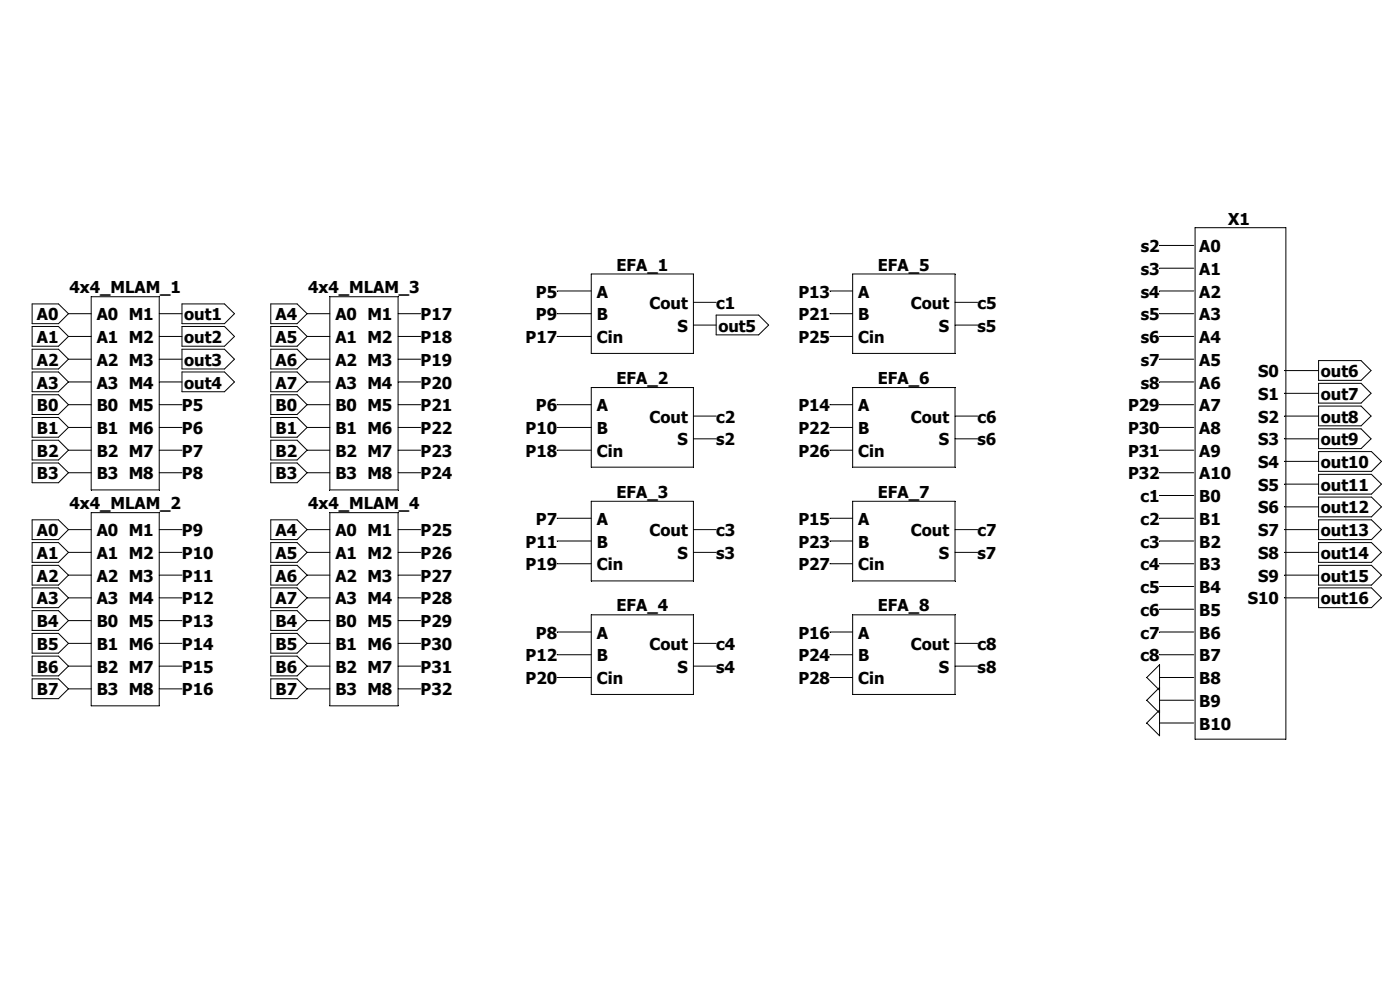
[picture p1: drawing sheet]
<svg xmlns="http://www.w3.org/2000/svg" width="297mm" height="210mm" viewBox="0 0 297 210" stroke-linecap="round" stroke-linejoin="round" font-family="sans-serif">
<g fill="none" stroke="#000" stroke-width=".21">
<path d="M125.4 58.1h21.7v16.9h-21.7zM180.9 58.1h21.7v16.9h-21.7zM246 52.1h7.2M246 56.9h7.2M253.5 48.3h19.3v108.5h-19.3zM6.8 64.5h5.6l2.1 2-2.1 2.2h-5.6zM6.8 69.3h5.6l2.1 2.1-2.1 2h-5.6zM6.8 74.1h5.6l2.1 2.1-2.1 2.1h-5.6zM6.8 78.9h5.6l2.1 2.1-2.1 2.1h-5.6zM14.5 66.5h4.8M14.5 71.4h4.8M14.5 76.2h4.8"/>
<path d="M19.3 62.9h14.5v41h-14.5zM33.8 66.5h4.8M33.8 71.4h4.8M33.8 76.2h4.8M38.6 64.5h9l2.1 2-2.1 2.2h-9zM38.6 69.3h9l2.1 2.1-2.1 2h-9zM38.6 74.1h9l2.1 2.1-2.1 2.1h-9zM38.6 78.9h9l2.1 2.1-2.1 2.1h-9zM57.4 64.5h5.6l2.2 2-2.2 2.2h-5.6zM57.4 69.3h5.6l2.2 2.1-2.2 2h-5.6zM57.4 74.1h5.6l2.2 2.1-2.2 2.1h-5.6zM57.4 78.9h5.6l2.2 2.1-2.2 2.1h-5.6z"/>
<path d="M65.2 66.5h4.8M65.2 71.4h4.8M65.2 76.2h4.8M70 62.9h14.5v41h-14.5zM84.5 66.5h4.7M84.5 71.4h4.7M84.5 76.2h4.7M118.2 61.7h7.2M118.2 66.5h7.2M118.2 71.4h7.2M147.1 64.1h4.8M147.1 69h4.8"/>
<path d="M151.9 66.8h9.1l2.1 2.2-2.1 2h-9.1zM176.1 61.7h4.8M176.1 66.5h4.8M176.1 71.4h4.8M202.6 64.1h4.8M202.6 69h4.8M246 61.7h7.2M246 66.5h7.2M246 71.4h7.2M246 76.2h7.2M272.5 78.6h7.2M279.7 76.5h9.1l2.1 2.1-2.1 2.1h-9.1z"/>
<path d="M6.8 83.7h5.6l2.1 2.2-2.1 2h-5.6zM6.8 88.6h5.6l2.1 2.1-2.1 2.1h-5.6zM6.8 93.4h5.6l2.1 2.1-2.1 2.1h-5.6zM6.8 98.2h5.6l2.1 2.1-2.1 2.1h-5.6zM14.5 81h4.8M14.5 85.9h4.8M14.5 90.7h4.8M14.5 95.5h4.8M33.8 81h4.8M33.8 85.9h4.8M33.8 90.7h4.8M33.8 95.5h4.8"/>
<path d="M57.4 83.7h5.6l2.2 2.2-2.2 2h-5.6zM57.4 88.6h5.6l2.2 2.1-2.2 2.1h-5.6zM57.4 93.4h5.6l2.2 2.1-2.2 2.1h-5.6zM57.4 98.2h5.6l2.2 2.1-2.2 2.1h-5.6zM65.2 81h4.8M65.2 85.9h4.8M65.2 90.7h4.8M65.2 95.5h4.8M84.5 81h4.7M84.5 85.9h4.7M84.5 90.7h4.7M84.5 95.5h4.7"/>
<path d="M118.2 85.9h7.2M118.2 90.7h7.2M118.2 95.5h7.2M125.4 82.2h21.7v16.9h-21.7zM147.1 88.3h4.8M147.1 93.1h4.8M176.1 85.9h4.8M176.1 90.7h4.8M176.1 95.5h4.8M180.9 82.2h21.7v16.9h-21.7zM202.6 88.3h4.8M202.6 93.1h4.8"/>
<path d="M246 81h7.2M246 85.9h7.2M246 90.7h7.2M246 95.5h7.2M272.5 83.4h7.2M272.5 88.3h7.2M272.5 93.1h7.2M272.5 97.9h7.2M279.7 81.3h9.1l2.1 2.1-2.1 2.1h-9.1zM279.7 86.1h9.1l2.1 2.2-2.1 2h-9.1zM279.7 91h9.1l2.1 2.1-2.1 2.1h-9.1zM279.7 95.8h11.3l2.1 2.1-2.1 2.1h-11.3z"/>
<path d="M6.8 110.3h5.6l2.1 2.1-2.1 2.1h-5.6zM6.8 115.1h5.6l2.1 2.1-2.1 2.1h-5.6zM6.8 119.9h5.6l2.1 2.1-2.1 2.1h-5.6zM14.5 100.3h4.8M14.5 112.4h4.8M14.5 117.2h4.8M19.3 108.8h14.5v40.9h-14.5zM33.8 100.3h4.8M33.8 112.4h4.8M33.8 117.2h4.8M57.4 110.3h5.6l2.2 2.1-2.2 2.1h-5.6zM57.4 115.1h5.6l2.2 2.1-2.2 2.1h-5.6z"/>
<path d="M57.4 119.9h5.6l2.2 2.1-2.2 2.1h-5.6zM65.2 100.3h4.8M65.2 112.4h4.8M65.2 117.2h4.8M70 108.8h14.5v40.9h-14.5zM84.5 100.3h4.7M84.5 112.4h4.7M84.5 117.2h4.7M118.2 109.9h7.2M118.2 114.8h7.2M118.2 119.6h7.2M125.4 106.3h21.7v16.9h-21.7z"/>
<path d="M147.1 112.4h4.8M147.1 117.2h4.8M176.1 109.9h4.8M176.1 114.8h4.8M176.1 119.6h4.8M180.9 106.3h21.7v16.9h-21.7zM202.6 112.4h4.8M202.6 117.2h4.8M246 100.3h7.2M246 105.1h7.2M246 109.9h7.2M246 114.8h7.2"/>
<path d="M246 119.6h7.2M272.5 102.7h7.2M272.5 107.5h7.2M272.5 112.4h7.2M272.5 117.2h7.2M279.7 110.3h11.3l2.1 2.1-2.1 2.1h-11.3zM279.7 115.1h11.3l2.1 2.1-2.1 2.1h-11.3zM279.7 119.9h11.3l2.1 2.1-2.1 2.1h-11.3zM279.7 100.6h11.3l2.1 2.1-2.1 2.1h-11.3zM279.7 105.5h11.3l2.1 2-2.1 2.1h-11.3zM6.8 124.7h5.6l2.1 2.1-2.1 2.1h-5.6zM6.8 129.5h5.6l2.1 2.2-2.1 2h-5.6z"/>
<path d="M6.8 134.4h5.6l2.1 2.1-2.1 2.1h-5.6zM6.8 139.2h5.6l2.1 2.1-2.1 2.1h-5.6zM14.5 122h4.8M14.5 126.8h4.8M14.5 131.7h4.8M14.5 136.5h4.8M33.8 122h4.8M33.8 126.8h4.8M33.8 131.7h4.8M33.8 136.5h4.8M57.4 124.7h5.6l2.2 2.1-2.2 2.1h-5.6zM57.4 129.5h5.6l2.2 2.2-2.2 2h-5.6z"/>
<path d="M57.4 134.4h5.6l2.2 2.1-2.2 2.1h-5.6zM57.4 139.2h5.6l2.2 2.1-2.2 2.1h-5.6zM65.2 122h4.8M65.2 126.8h4.8M65.2 131.7h4.8M65.2 136.5h4.8M84.5 122h4.7M84.5 126.8h4.7M84.5 131.7h4.7M84.5 136.5h4.7M118.2 134.1h7.2M118.2 138.9h7.2"/>
<path d="M125.4 130.4h21.7v16.9h-21.7zM147.1 136.5h4.8M176.1 134.1h4.8M176.1 138.9h4.8M180.9 130.4h21.7v16.9h-21.7zM202.6 136.5h4.8M246 124.4h7.2M246 129.2h7.2M246 134.1h7.2M246 138.9h7.2M272.5 122h7.2M272.5 126.8h7.2"/>
<path d="M279.7 124.7h11.3l2.1 2.1-2.1 2.1h-11.3zM6.8 144h5.6l2.1 2.1-2.1 2.1h-5.6zM14.5 141.3h4.8M14.5 146.1h4.8M33.8 141.3h4.8M33.8 146.1h4.8M57.4 144h5.6l2.2 2.1-2.2 2.1h-5.6zM65.2 141.3h4.8M65.2 146.1h4.8M84.5 141.3h4.7M84.5 146.1h4.7M118.2 143.7h7.2"/>
<path d="M147.1 141.3h4.8M176.1 143.7h4.8M202.6 141.3h4.8M246 146.4l-2.7-2.7 2.7-2.7v15.1l-2.7-2.7 2.7-2.8M246 145.8l-2.7 2.7 2.7 2.8M246 143.7h7.2M246 148.5h7.2M246 153.4h7.2"/>
</g>
<g font-size="3.5">
<text x="260.6" y="47.8">X1</text>
<text x="242" y="53.5">s2</text>
<text x="254.4" y="53.5">A0</text>
<text x="130.8" y="57.4">EFA_1</text>
<text x="186.3" y="57.4">EFA_5</text>
<text x="242" y="58.3">s3</text>
<text x="254.4" y="58.3">A1</text>
<text x="14.7" y="62.2">4x4_MLAM_1</text>
<text x="65.4" y="62.2">4x4_MLAM_3</text>
<text x="113.7" y="63.1">P5</text>
<text x="126.6" y="63.1">A</text>
<text x="137.8" y="65.5">Cout</text>
<text x="151.9" y="65.5">c1</text>
<text x="169.4" y="63.1">P13</text>
<text x="182.1" y="63.1">A</text>
<text x="193.3" y="65.5">Cout</text>
<text x="207.4" y="65.5">c5</text>
<text x="242" y="63.1">s4</text>
<text x="254.4" y="63.1">A2</text>
<text x="7.8" y="67.9">A0</text>
<text x="20.5" y="67.9">A0 M1</text>
<text x="39.1" y="67.9">out1</text>
<text x="58.5" y="67.9">A4</text>
<text x="71.2" y="67.9">A0 M1</text>
<text x="89.2" y="67.9">P17</text>
<text x="113.7" y="67.9">P9</text>
<text x="126.6" y="67.9">B</text>
<text x="143.7" y="70.4">S</text>
<text x="152.4" y="70.4">out5</text>
<text x="169.4" y="67.9">P21</text>
<text x="182.1" y="67.9">B</text>
<text x="199.2" y="70.4">S</text>
<text x="207.4" y="70.4">s5</text>
<text x="242" y="67.9">s5</text>
<text x="254.4" y="67.9">A3</text>
<text x="7.8" y="72.8">A1</text>
<text x="7.8" y="77.6">A2</text>
<text x="20.5" y="72.8">A1 M2</text>
<text x="20.5" y="77.6">A2 M3</text>
<text x="39.1" y="72.8">out2</text>
<text x="39.1" y="77.6">out3</text>
<text x="58.5" y="72.8">A5</text>
<text x="58.5" y="77.6">A6</text>
<text x="71.2" y="72.8">A1 M2</text>
<text x="71.2" y="77.6">A2 M3</text>
<text x="89.2" y="72.8">P18</text>
<text x="89.2" y="77.6">P19</text>
<text x="111.5" y="72.8">P17</text>
<text x="126.6" y="72.8">Cin</text>
<text x="169.4" y="72.8">P25</text>
<text x="182.1" y="72.8">Cin</text>
<text x="242" y="72.8">s6</text>
<text x="242" y="77.6">s7</text>
<text x="254.4" y="72.8">A4</text>
<text x="254.4" y="77.6">A5</text>
<text x="7.8" y="82.4">A3</text>
<text x="20.5" y="82.4">A3 M4</text>
<text x="39.1" y="82.4">out4</text>
<text x="58.5" y="82.4">A7</text>
<text x="71.2" y="82.4">A3 M4</text>
<text x="89.2" y="82.4">P20</text>
<text x="130.8" y="81.5">EFA_2</text>
<text x="186.3" y="81.5">EFA_6</text>
<text x="242" y="82.4">s8</text>
<text x="254.4" y="82.4">A6</text>
<text x="266.9" y="80">S0</text>
<text x="280.2" y="80">out6</text>
<text x="7.8" y="87.2">B0</text>
<text x="20.5" y="87.2">B0 M5</text>
<text x="38.6" y="87.2">P5</text>
<text x="58.5" y="87.2">B0</text>
<text x="71.2" y="87.2">B0 M5</text>
<text x="89.2" y="87.2">P21</text>
<text x="113.7" y="87.2">P6</text>
<text x="126.6" y="87.2">A</text>
<text x="137.8" y="89.7">Cout</text>
<text x="151.9" y="89.7">c2</text>
<text x="169.4" y="87.2">P14</text>
<text x="182.1" y="87.2">A</text>
<text x="193.3" y="89.7">Cout</text>
<text x="207.4" y="89.7">c6</text>
<text x="239.3" y="87.2">P29</text>
<text x="254.4" y="87.2">A7</text>
<text x="266.9" y="84.8">S1</text>
<text x="266.9" y="89.7">S2</text>
<text x="280.2" y="84.8">out7</text>
<text x="280.2" y="89.7">out8</text>
<text x="7.8" y="92.1">B1</text>
<text x="20.5" y="92.1">B1 M6</text>
<text x="38.6" y="92.1">P6</text>
<text x="58.5" y="92.1">B1</text>
<text x="71.2" y="92.1">B1 M6</text>
<text x="89.2" y="92.1">P22</text>
<text x="111.5" y="92.1">P10</text>
<text x="126.6" y="92.1">B</text>
<text x="143.7" y="94.5">S</text>
<text x="151.9" y="94.5">s2</text>
<text x="169.4" y="92.1">P22</text>
<text x="182.1" y="92.1">B</text>
<text x="199.2" y="94.5">S</text>
<text x="207.4" y="94.5">s6</text>
<text x="239.3" y="92.1">P30</text>
<text x="254.4" y="92.1">A8</text>
<text x="266.9" y="94.5">S3</text>
<text x="280.2" y="94.5">out9</text>
<text x="7.8" y="96.9">B2</text>
<text x="7.8" y="101.7">B3</text>
<text x="20.5" y="96.9">B2 M7</text>
<text x="20.5" y="101.7">B3 M8</text>
<text x="38.6" y="96.9">P7</text>
<text x="38.6" y="101.7">P8</text>
<text x="58.5" y="96.9">B2</text>
<text x="58.5" y="101.7">B3</text>
<text x="71.2" y="96.9">B2 M7</text>
<text x="71.2" y="101.7">B3 M8</text>
<text x="89.2" y="96.9">P23</text>
<text x="89.2" y="101.7">P24</text>
<text x="111.5" y="96.9">P18</text>
<text x="126.6" y="96.9">Cin</text>
<text x="169.4" y="96.9">P26</text>
<text x="182.1" y="96.9">Cin</text>
<text x="239.3" y="96.9">P31</text>
<text x="239.3" y="101.7">P32</text>
<text x="254.4" y="101.7">A10</text>
<text x="254.4" y="96.9">A9</text>
<text x="266.9" y="99.3">S4</text>
<text x="280.2" y="99.3">out10</text>
<text x="130.8" y="105.6">EFA_3</text>
<text x="186.3" y="105.6">EFA_7</text>
<text x="242" y="106.5">c1</text>
<text x="254.4" y="106.5">B0</text>
<text x="266.9" y="104.1">S5</text>
<text x="280.2" y="104.1">out11</text>
<text x="7.8" y="113.7">A0</text>
<text x="14.7" y="108">4x4_MLAM_2</text>
<text x="20.5" y="113.7">A0 M1</text>
<text x="38.6" y="113.7">P9</text>
<text x="58.5" y="113.7">A4</text>
<text x="65.4" y="108">4x4_MLAM_4</text>
<text x="71.2" y="113.7">A0 M1</text>
<text x="89.2" y="113.7">P25</text>
<text x="113.7" y="111.3">P7</text>
<text x="126.6" y="111.3">A</text>
<text x="137.8" y="113.7">Cout</text>
<text x="151.9" y="113.7">c3</text>
<text x="169.4" y="111.3">P15</text>
<text x="182.1" y="111.3">A</text>
<text x="193.3" y="113.7">Cout</text>
<text x="207.4" y="113.7">c7</text>
<text x="242" y="111.3">c2</text>
<text x="254.4" y="111.3">B1</text>
<text x="266.9" y="108.9">S6</text>
<text x="266.9" y="113.7">S7</text>
<text x="280.2" y="108.9">out12</text>
<text x="280.2" y="113.7">out13</text>
<text x="7.8" y="118.6">A1</text>
<text x="20.5" y="118.6">A1 M2</text>
<text x="38.6" y="118.6">P10</text>
<text x="58.5" y="118.6">A5</text>
<text x="71.2" y="118.6">A1 M2</text>
<text x="89.2" y="118.6">P26</text>
<text x="111.5" y="116.2">P11</text>
<text x="126.6" y="116.2">B</text>
<text x="143.7" y="118.6">S</text>
<text x="151.9" y="118.6">s3</text>
<text x="169.4" y="116.2">P23</text>
<text x="182.1" y="116.2">B</text>
<text x="199.2" y="118.6">S</text>
<text x="207.4" y="118.6">s7</text>
<text x="242" y="116.2">c3</text>
<text x="254.4" y="116.2">B2</text>
<text x="266.9" y="118.6">S8</text>
<text x="280.2" y="118.6">out14</text>
<text x="7.8" y="123.4">A2</text>
<text x="20.5" y="123.4">A2 M3</text>
<text x="38.6" y="123.4">P11</text>
<text x="58.5" y="123.4">A6</text>
<text x="71.2" y="123.4">A2 M3</text>
<text x="89.2" y="123.4">P27</text>
<text x="111.5" y="121">P19</text>
<text x="126.6" y="121">Cin</text>
<text x="169.4" y="121">P27</text>
<text x="182.1" y="121">Cin</text>
<text x="242" y="121">c4</text>
<text x="242" y="125.8">c5</text>
<text x="254.4" y="121">B3</text>
<text x="254.4" y="125.8">B4</text>
<text x="266.9" y="123.4">S9</text>
<text x="280.2" y="123.4">out15</text>
<text x="7.8" y="128.2">A3</text>
<text x="20.5" y="128.2">A3 M4</text>
<text x="38.6" y="128.2">P12</text>
<text x="58.5" y="128.2">A7</text>
<text x="71.2" y="128.2">A3 M4</text>
<text x="89.2" y="128.2">P28</text>
<text x="130.8" y="129.7">EFA_4</text>
<text x="186.3" y="129.7">EFA_8</text>
<text x="242" y="130.6">c6</text>
<text x="254.4" y="130.6">B5</text>
<text x="264.7" y="128.2">S10</text>
<text x="280.2" y="128.2">out16</text>
<text x="7.8" y="133.1">B4</text>
<text x="7.8" y="137.9">B5</text>
<text x="20.5" y="133.1">B0 M5</text>
<text x="20.5" y="137.9">B1 M6</text>
<text x="38.6" y="133.1">P13</text>
<text x="38.6" y="137.9">P14</text>
<text x="58.5" y="133.1">B4</text>
<text x="58.5" y="137.9">B5</text>
<text x="71.2" y="133.1">B0 M5</text>
<text x="71.2" y="137.9">B1 M6</text>
<text x="89.2" y="133.1">P29</text>
<text x="89.2" y="137.9">P30</text>
<text x="113.7" y="135.5">P8</text>
<text x="126.6" y="135.5">A</text>
<text x="137.8" y="137.9">Cout</text>
<text x="151.9" y="137.9">c4</text>
<text x="169.4" y="135.5">P16</text>
<text x="182.1" y="135.5">A</text>
<text x="193.3" y="137.9">Cout</text>
<text x="207.4" y="137.9">c8</text>
<text x="242" y="135.5">c7</text>
<text x="254.4" y="135.5">B6</text>
<text x="7.8" y="142.7">B6</text>
<text x="20.5" y="142.7">B2 M7</text>
<text x="38.6" y="142.7">P15</text>
<text x="58.5" y="142.7">B6</text>
<text x="71.2" y="142.7">B2 M7</text>
<text x="89.2" y="142.7">P31</text>
<text x="111.5" y="140.3">P12</text>
<text x="126.6" y="140.3">B</text>
<text x="143.7" y="142.7">S</text>
<text x="151.9" y="142.7">s4</text>
<text x="169.4" y="140.3">P24</text>
<text x="182.1" y="140.3">B</text>
<text x="199.2" y="142.7">S</text>
<text x="207.4" y="142.7">s8</text>
<text x="242" y="140.3">c8</text>
<text x="254.4" y="140.3">B7</text>
<text x="7.8" y="147.5">B7</text>
<text x="20.5" y="147.5">B3 M8</text>
<text x="38.6" y="147.5">P16</text>
<text x="58.5" y="147.5">B7</text>
<text x="71.2" y="147.5">B3 M8</text>
<text x="89.2" y="147.5">P32</text>
<text x="111.5" y="145.1">P20</text>
<text x="126.6" y="145.1">Cin</text>
<text x="169.4" y="145.1">P28</text>
<text x="182.1" y="145.1">Cin</text>
<text x="254.4" y="145.1">B8</text>
<text x="254.4" y="149.9">B9</text>
<text x="254.4" y="154.8">B10</text>
</g>
</svg>
